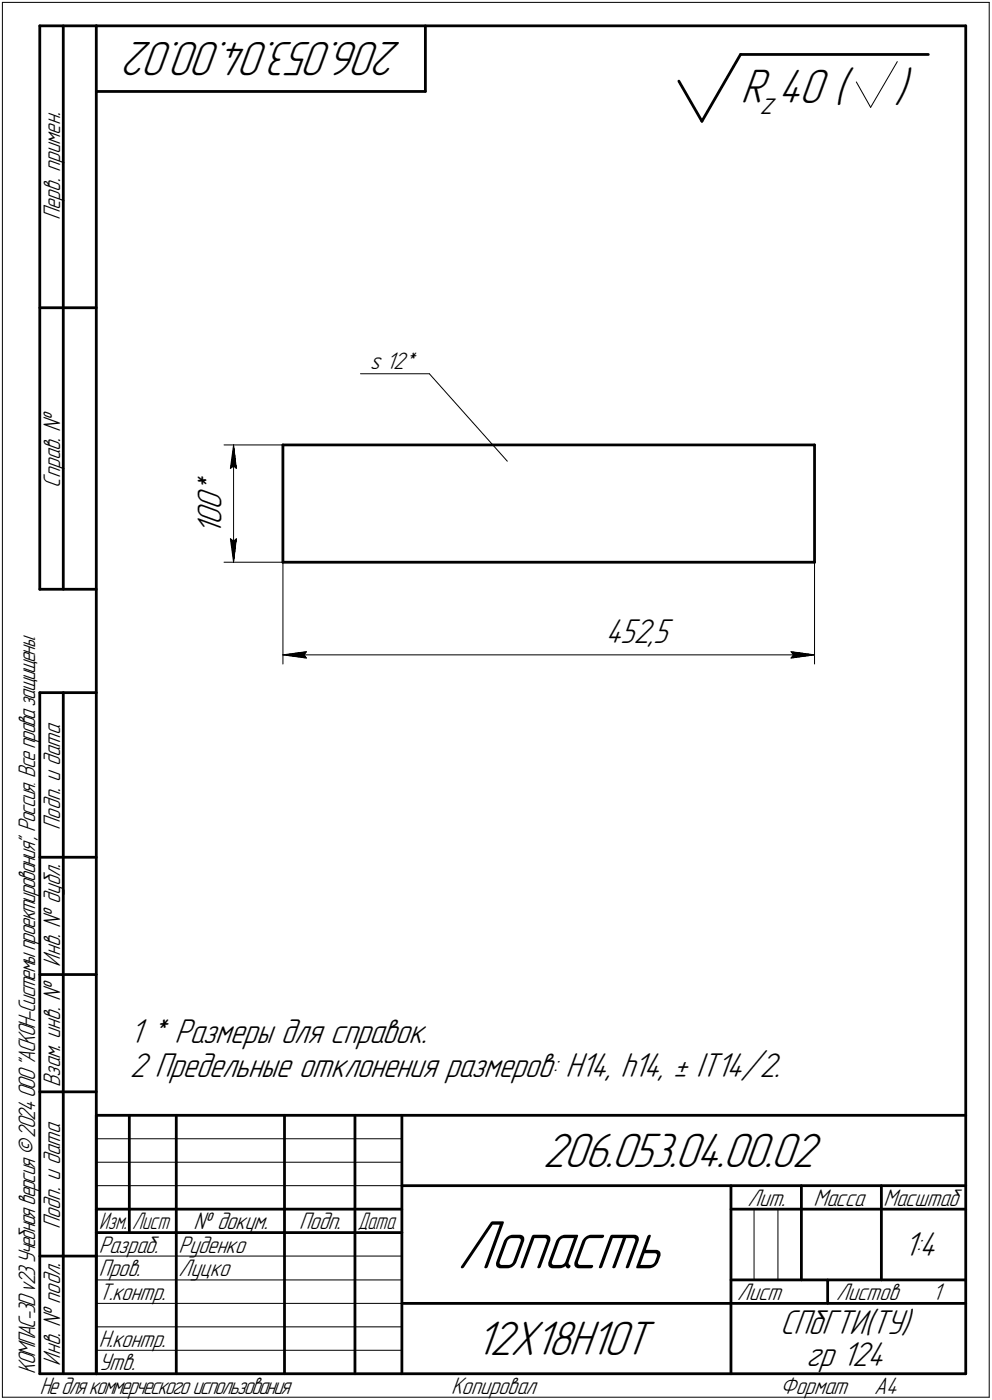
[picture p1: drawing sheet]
<svg xmlns="http://www.w3.org/2000/svg" width="211mm" height="298mm" viewBox="0 0 211 298" stroke-linecap="round" stroke-linejoin="round" font-family="sans-serif">
<g fill="none" stroke="#000" stroke-width=".59">
<path d="M8.5 5.5v120zM8.5 5.5h12zM13.5 5.5v120zM20.5 5.5v287zM20.5 5.5h185zM20.5 19.5h70zM90.5 5.5v14zM144.4 17.3l5 8.5zM157.6 11.6l-8.2 14.2zM157.6 11.6h39.9zM205.5 5.5v287zM8.5 65.5h12z"/>
<path d="M60.2 94.7h113.1zM60.2 94.7v25zM173.3 94.7v25zM60.2 119.7h113.1zM8.5 125.5h12zM8.5 147.5v145zM8.5 147.5h12zM13.5 147.5v145zM8.5 182.5h12zM8.5 207.5h12zM8.5 232.5h12zM20.5 237.5h185z"/>
<path d="M20.5 237.5v55zM27.5 237.5v25zM37.5 237.5v55zM60.5 237.5v55zM75.5 237.5v55zM85.5 237.5v55zM20.5 257.5h65zM85.5 252.5h120zM155.5 252.5v40zM155.5 257.5h15zM170.5 252.5v20zM170.5 257.5h35z"/>
<path d="M187.5 252.5v20zM8.5 267.5h12zM20.5 262.5h65zM85.5 277.5h70zM155.5 277.5h50zM155.5 272.5h50zM176.1 272.5v5zM8.5 292.5h12zM20.5 292.5h185z"/>
</g>
<g fill="none" stroke="#000" stroke-width=".21">
<path d="M.5 .5v297zM.5 .5h210zM182.2 17.4l3.1 5.5zM190.9 13.1l-5.6 9.8zM210.5 .5v297zM76.7 79.6h14.7zM91.4 79.6l16.5 18.6zM47.7 94.7h12.5zM49 99.7l.7-.5zM49.7 94.7l.6 5zM49.7 99.2l.6 .5zM49.7 94.7l-.7 5z"/>
<path d="M49.7 94.7v25zM47.7 119.7h12.5zM49 114.7l.7 5zM49 114.7l.7 .5zM49.7 115.2l.6-.5zM50.3 114.7l-.6 5zM60.2 119.7v21.7zM173.3 119.7v21.7zM60.2 139.4l5-.6zM60.2 139.4l5 .7zM60.2 139.4h113.1zM64.7 139.4l.5 .7z"/>
<path d="M65.2 138.8l-.5 .6zM168.3 138.8l.5 .6zM168.3 138.8l5 .6zM168.8 139.4l-.5 .7zM168.3 140.1l5-.7zM20.5 247.5h65zM20.5 252.5h65zM20.5 242.5h65zM160.4 257.5v15zM165.5 257.5v15zM20.5 267.5h65zM20.5 272.5h65z"/>
<path d="M20.5 277.5h65zM.5 297.5h210zM20.5 282.5h65zM20.5 287.5h65z"/>
</g>
<g fill="#fff" stroke="#fff" stroke-width=".21">
<path d="M27.6 216.6h63zM27.6 216.7h63zM27.6 216.7h63zM27.6 216.8h63zM27.6 216.9h63zM27.6 217h63zM27.6 217.1h63zM27.6 217.2h63zM27.6 217.3h63zM27.6 217.3h63zM27.6 217.4h63zM27.6 217.5h63zM27.6 217.6h63zM27.6 217.7h63zM27.6 217.8h63zM27.6 217.8h63zM27.6 217.9h63zM27.6 218h63zM27.6 218.1h63zM27.6 218.2h63zM27.6 218.3h63zM27.6 218.4h63zM27.6 218.4h63zM27.6 218.5h63zM27.6 218.6h63zM27.6 218.7h63zM27.6 218.8h63zM27.6 218.9h63zM27.6 218.9h63zM27.6 219h63zM27.6 219.1h63zM27.6 219.2h63zM27.6 219.3h63zM27.6 219.4h63zM27.6 219.5h63zM27.6 219.5h63zM27.6 219.6h63zM27.6 219.7h63zM27.6 219.8h63zM27.6 219.9h63zM27.6 220h63zM27.6 220h63zM27.6 220.1h63zM27.6 220.2h63zM27.6 220.3h63zM27.6 220.4h63zM27.6 220.5h63zM27.6 220.6h63zM27.6 220.6h63zM27.6 220.7h63zM27.6 220.8h63zM27.6 220.9h63zM27.6 221h63zM27.6 221.1h63zM27.6 221.1h63zM27.6 221.2h63zM27.6 221.3h63zM27.6 221.4h63zM27.6 221.5h63zM27.6 221.6h63zM27.6 221.7h63zM27.6 221.7h63zM27.6 221.8h63zM27.6 221.9h63zM27.6 222h63zM27.6 222.1h63zM27.6 222.2h63zM27.6 222.2h63zM27.6 222.3h63zM27.6 222.4h63zM27.6 222.5h63zM27.6 222.6h63zM27.6 222.7h63zM27.6 222.8h63zM27.6 222.8h63zM27.6 222.9h63zM27.6 223h63zM27.6 223.1h63zM27.6 223.2h63zM27.6 223.3h63zM27.6 223.4h63zM27.6 223.4h63zM27.6 223.5h63zM27.6 223.6h63z"/>
<path d="M27.6 223.7h138.1zM27.6 223.8h138.1zM27.6 223.9h138.1zM27.6 223.9h138.1zM27.6 224h138.1zM27.6 224.1h138.1zM27.6 224.2h138.1zM27.6 224.3h138.1zM27.6 224.4h138.1zM27.6 224.5h138.1zM27.6 224.5h138.1zM27.6 224.6h138.1zM27.6 224.7h138.1zM27.6 224.8h138.1zM27.6 224.9h138.1zM27.6 225h138.1zM27.6 225h138.1zM27.6 225.1h138.1zM27.6 225.2h138.1zM27.6 225.3h138.1zM27.6 225.4h138.1zM27.6 225.5h138.1zM27.6 225.6h138.1zM27.6 225.6h138.1zM27.6 225.7h138.1zM27.6 225.8h138.1zM27.6 225.9h138.1zM27.6 226h138.1zM27.6 226.1h138.1zM27.6 226.1h138.1zM27.6 226.2h138.1zM27.6 226.3h138.1zM27.6 226.4h138.1zM27.6 226.5h138.1zM27.6 226.6h138.1zM27.6 226.7h138.1zM27.6 226.7h138.1zM27.6 226.8h138.1zM27.6 226.9h138.1zM27.6 227h138.1zM27.6 227.1h138.1zM27.6 227.2h138.1zM27.6 227.2h138.1zM27.6 227.3h138.1zM27.6 227.4h138.1zM27.6 227.5h138.1zM27.6 227.6h138.1zM27.6 227.7h138.1zM27.6 227.8h138.1zM27.6 227.8h138.1zM27.6 227.9h138.1zM27.6 228h138.1zM27.6 228.1h138.1zM27.6 228.2h138.1zM27.6 228.3h138.1zM27.6 228.3h138.1zM27.6 228.4h138.1zM27.6 228.5h138.1zM27.6 228.6h138.1zM27.6 228.7h138.1zM27.6 228.8h138.1zM27.6 228.9h138.1zM27.6 228.9h138.1zM27.6 229h138.1zM27.6 229.1h138.1zM27.6 229.2h138.1zM27.6 229.3h138.1zM27.6 229.4h138.1zM27.6 229.4h138.1zM27.6 229.5h138.1zM27.6 229.6h138.1zM27.6 229.7h138.1zM27.6 229.8h138.1zM27.6 229.9h138.1zM27.6 230h138.1zM27.6 230h138.1zM27.6 230.1h138.1zM27.6 230.2h138.1zM27.6 230.3h138.1zM27.6 230.4h138.1zM27.6 230.5h138.1zM27.6 230.5h138.1zM27.6 230.6h138.1zM27.6 230.7h138.1zM27.6 230.8h138.1z"/>
<path d="M128.8 131.3h14.8zM128.8 131.4h14.8zM128.8 131.5h14.8zM128.8 131.6h14.8zM128.8 131.7h14.8zM128.8 131.7h14.8zM128.8 131.8h14.8zM128.8 131.9h14.8zM128.8 132h14.8zM128.8 132.1h14.8zM128.8 132.2h14.8zM128.8 132.2h14.8zM128.8 132.3h14.8zM128.8 132.4h14.8zM128.8 132.5h14.8zM128.8 132.6h14.8zM128.8 132.7h14.8zM128.8 132.8h14.8zM128.8 132.8h14.8zM128.8 132.9h14.8zM128.8 133h14.8zM128.8 133.1h14.8zM128.8 133.2h14.8zM128.8 133.3h14.8zM128.8 133.3h14.8zM128.8 133.4h14.8zM128.8 133.5h14.8zM128.8 133.6h14.8zM128.8 133.7h14.8zM128.8 133.8h14.8zM128.8 133.9h14.8zM128.8 133.9h14.8zM128.8 134h14.8zM128.8 134.1h14.8zM128.8 134.2h14.8zM128.8 134.3h14.8zM128.8 134.4h14.8zM128.8 134.5h14.8zM128.8 134.5h14.8zM128.8 134.6h14.8zM128.8 134.7h14.8zM128.8 134.8h14.8zM128.8 134.9h14.8zM128.8 135h14.8zM128.8 135h14.8zM128.8 135.1h14.8zM128.8 135.2h14.8zM128.8 135.3h14.8zM128.8 135.4h14.8zM128.8 135.5h14.8zM128.8 135.6h14.8zM128.8 135.6h14.8zM128.8 135.7h14.8zM128.8 135.8h14.8zM128.8 135.9h14.8zM128.8 136h14.8zM128.8 136.1h14.8zM128.8 136.1h14.8zM128.8 136.2h14.8zM128.8 136.3h14.8zM128.8 136.4h14.8zM128.8 136.5h14.8zM128.8 136.6h14.8zM128.8 136.7h14.8zM128.8 136.7h14.8zM128.8 136.8h14.8zM128.8 136.9h14.8zM128.8 137h14.8zM128.8 137.1h14.8zM128.8 137.2h14.8zM128.8 137.2h14.8zM128.8 137.3h14.8zM128.8 137.4h14.8zM128.8 137.5h14.8zM128.8 137.6h14.8zM128.8 137.7h14.8zM128.8 137.8h14.8zM128.8 137.8h14.8zM128.8 137.9h14.8zM128.8 138h14.8zM128.8 138.1h14.8zM128.8 138.2h14.8zM128.8 138.3h14.8zM128.8 138.3h14.8z"/>
<path d="M65.1 138.3h.6zM64.5 138.3h1.2zM63.8 138.4h1.9zM63.2 138.5h2.5zM62.7 138.6h3zM62 138.7h3.7zM61.8 138.8h3.9zM61.6 138.9h4.1zM61.4 138.9h4.3zM61.2 139h4.5zM61 139.1h4.7zM60.8 139.2h4.9zM60.6 139.3h5.1zM60.5 139.4h5.2zM60.2 139.4h5.5zM60.5 139.5h5.2zM60.7 139.6h5zM60.9 139.7h4.8zM61.1 139.8h4.6zM61.4 139.9h4.3zM61.6 140h4.1zM61.8 140h3.9zM62 140.1h3.7zM62.7 140.2h3zM63.2 140.3h2.5zM63.8 140.4h1.9zM64.5 140.5h1.2zM65.1 140.5h.6z"/>
<path d="M167.8 138.3h.7zM167.8 138.3h1.3zM167.8 138.4h1.9zM167.8 138.5h2.5zM167.8 138.6h3.1zM167.8 138.7h3.7zM167.8 138.8h4zM167.8 138.9h4.2zM167.8 138.9h4.3zM167.8 139h4.6zM167.8 139.1h4.8zM167.8 139.2h4.9zM167.8 139.3h5.2zM167.8 139.4h5.3zM167.8 139.4h5.5zM167.8 139.5h5.3zM167.8 139.6h5.1zM167.8 139.7h4.9zM167.8 139.8h4.7zM167.8 139.9h4.4zM167.8 140h4.2zM167.8 140h4zM167.8 140.1h3.7zM167.8 140.2h3.1zM167.8 140.3h2.5zM167.8 140.4h1.9zM167.8 140.5h1.3zM167.8 140.5h.7z"/>
<path d="M41.5 100.5h7.2zM41.5 100.6h7.2zM41.5 100.7h7.2zM41.5 100.8h7.2zM41.5 100.8h7.2zM41.5 100.9h7.2zM41.5 101h7.2zM41.5 101.1h7.2zM41.5 101.2h7.2zM41.5 101.3h7.2zM41.5 101.3h7.2zM41.5 101.4h7.2zM41.5 101.5h7.2zM41.5 101.6h7.2zM41.5 101.7h7.2zM41.5 101.8h7.2zM41.5 101.9h7.2zM41.5 101.9h7.2zM41.5 102h7.2zM41.5 102.1h7.2zM41.5 102.2h7.2zM41.5 102.3h7.2zM41.5 102.4h7.2zM41.5 102.4h7.2zM41.5 102.5h7.2zM41.5 102.6h7.2zM41.5 102.7h7.2zM41.5 102.8h7.2zM41.5 102.9h7.2zM41.5 103h7.2zM41.5 103h7.2zM41.5 103.1h7.2zM41.5 103.2h7.2zM41.5 103.3h7.2zM41.5 103.4h7.2zM41.5 103.5h7.2zM41.5 103.5h7.2zM41.5 103.6h7.2zM41.5 103.7h7.2zM41.5 103.8h7.2zM41.5 103.9h7.2zM41.5 104h7.2zM41.5 104.1h7.2zM41.5 104.1h7.2zM41.5 104.2h7.2zM41.5 104.3h7.2zM41.5 104.4h7.2zM41.5 104.5h7.2zM41.5 104.6h7.2zM41.5 104.6h7.2zM41.5 104.7h7.2zM41.5 104.8h7.2zM41.5 104.9h7.2zM41.5 105h7.2zM41.5 105.1h7.2zM41.5 105.2h7.2zM41.5 105.2h7.2zM41.5 105.3h7.2zM41.5 105.4h7.2zM41.5 105.5h7.2zM41.5 105.6h7.2zM41.5 105.7h7.2zM41.5 105.7h7.2zM41.5 105.8h7.2zM41.5 105.9h7.2zM41.5 106h7.2zM41.5 106.1h7.2zM41.5 106.2h7.2zM41.5 106.3h7.2zM41.5 106.3h7.2zM41.5 106.4h7.2zM41.5 106.5h7.2zM41.5 106.6h7.2zM41.5 106.7h7.2zM41.5 106.8h7.2zM41.5 106.8h7.2zM41.5 106.9h7.2zM41.5 107h7.2zM41.5 107.1h7.2zM41.5 107.2h7.2zM41.5 107.3h7.2zM41.5 107.4h7.2zM41.5 107.4h7.2zM41.5 107.5h7.2zM41.5 107.6h7.2zM41.5 107.7h7.2zM41.5 107.8h7.2zM41.5 107.9h7.2zM41.5 107.9h7.2zM41.5 108h7.2zM41.5 108.1h7.2zM41.5 108.2h7.2zM41.5 108.3h7.2zM41.5 108.4h7.2zM41.5 108.5h7.2zM41.5 108.5h7.2zM41.5 108.6h7.2zM41.5 108.7h7.2zM41.5 108.8h7.2zM41.5 108.9h7.2zM41.5 109h7.2zM41.5 109.1h7.2zM41.5 109.1h7.2zM41.5 109.2h7.2zM41.5 109.3h7.2zM41.5 109.4h7.2zM41.5 109.5h7.2zM41.5 109.6h7.2zM41.5 109.6h7.2zM41.5 109.7h7.2zM41.5 109.8h7.2zM41.5 109.9h7.2zM41.5 110h7.2zM41.5 110.1h7.2zM41.5 110.2h7.2zM41.5 110.2h7.2zM41.5 110.3h7.2zM41.5 110.4h7.2zM41.5 110.5h7.2zM41.5 110.6h7.2zM41.5 110.7h7.2zM41.5 110.7h7.2zM41.5 110.8h7.2zM41.5 110.9h7.2zM41.5 111h7.2zM41.5 111.1h7.2zM41.5 111.2h7.2zM41.5 111.3h7.2zM41.5 111.3h7.2zM41.5 111.4h7.2zM41.5 111.5h7.2zM41.5 111.6h7.2zM41.5 111.7h7.2zM41.5 111.8h7.2zM41.5 111.8h7.2zM41.5 111.9h7.2zM41.5 112h7.2zM41.5 112.1h7.2zM41.5 112.2h7.2zM41.5 112.3h7.2zM41.5 112.4h7.2zM41.5 112.4h7.2zM41.5 112.5h7.2zM41.5 112.6h7.2zM41.5 112.7h7.2zM41.5 112.8h7.2zM41.5 112.9h7.2zM41.5 112.9h7.2zM41.5 113h7.2zM41.5 113.1h7.2zM41.5 113.2h7.2zM41.5 113.3h7.2zM41.5 113.4h7.2zM41.5 113.5h7.2zM41.5 113.5h7.2zM41.5 113.6h7.2zM41.5 113.7h7.2zM41.5 113.8h7.2zM41.5 113.9h7.2z"/>
<path d="M49.6 95h.3zM49.6 95.1h.3zM49.5 95.2h.4zM49.5 95.2h.5zM49.4 95.3h.6zM49.4 95.4h.6zM49.4 95.5h.6zM49.4 95.6h.6zM49.4 95.7h.7zM49.3 95.8h.8zM49.3 95.8h.8zM49.2 95.9h1zM49.2 96h1zM49.2 96.1h1.1zM49.1 96.2h1.2zM49.1 96.3h1.2zM49 96.4h1.4zM49 96.4h1.4zM48.9 96.5h1.5zM48.9 96.6h1.6zM48.9 96.7h1.6zM48.9 96.8h1.6zM48.9 96.9h1.6zM48.9 96.9h1.6zM48.9 97h1.6zM48.9 97.1h1.6zM48.9 97.2h1.6zM48.9 97.3h1.6zM48.9 97.4h1.6zM48.9 97.5h1.6zM48.9 97.5h1.6zM48.9 97.6h1.6zM48.9 97.7h1.6zM48.8 97.8h1.8zM48.8 97.9h1.8zM48.8 98h1.8zM48.8 98h1.8zM48.8 98.1h1.8zM48.8 98.2h1.8zM48.8 98.3h1.8zM48.7 98.4h1.9zM48.7 98.5h2zM48.7 98.6h2zM48.7 98.6h2zM48.7 98.7h2zM48.7 98.8h2zM48.7 98.9h2zM48.7 99h2zM48.6 99.1h2.2zM48.6 99.1h2.2zM48.6 99.2h2.2zM48.6 99.3h2.2zM48.6 99.4h2.2zM48.6 99.5h2.2zM48.6 99.6h2.2zM48.5 99.7h2.4zM48.5 99.7h2.4zM48.5 99.8h2.4zM48.5 99.9h2.4zM48.5 100h2.4zM48.5 100.1h2.4zM48.5 100.2h2.4z"/>
<path d="M48.4 114.2h2.5zM48.5 114.3h2.4zM48.5 114.4h2.4zM48.5 114.5h2.4zM48.5 114.6h2.4zM48.5 114.6h2.4zM48.5 114.7h2.4zM48.5 114.8h2.4zM48.6 114.9h2.2zM48.6 115h2.2zM48.6 115.1h2.2zM48.6 115.1h2.2zM48.6 115.2h2.2zM48.6 115.3h2.2zM48.6 115.4h2.2zM48.7 115.5h2zM48.7 115.6h2zM48.7 115.7h2zM48.7 115.7h2zM48.7 115.8h2zM48.7 115.9h2zM48.7 116h2zM48.7 116.1h1.9zM48.8 116.2h1.8zM48.8 116.2h1.8zM48.8 116.3h1.8zM48.8 116.4h1.8zM48.8 116.5h1.8zM48.8 116.6h1.8zM48.8 116.7h1.8zM48.9 116.8h1.6zM48.9 116.8h1.6zM48.9 116.9h1.6zM48.9 117h1.6zM48.9 117.1h1.6zM48.9 117.2h1.6zM48.9 117.3h1.6zM48.9 117.3h1.6zM48.9 117.4h1.6zM48.9 117.5h1.6zM48.9 117.6h1.6zM48.9 117.7h1.6zM48.9 117.8h1.6zM48.9 117.9h1.6zM48.9 117.9h1.5zM49 118h1.4zM49 118.1h1.4zM49.1 118.2h1.2zM49.1 118.3h1.2zM49.2 118.4h1.1zM49.2 118.4h1zM49.2 118.5h1zM49.3 118.6h.8zM49.3 118.7h.8zM49.4 118.8h.7zM49.4 118.9h.6zM49.4 119h.6zM49.4 119h.6zM49.4 119.1h.6zM49.5 119.2h.5zM49.5 119.3h.4zM49.6 119.4h.3zM49.6 119.5h.3z"/>
<path d="M78.7 74.6h10.6zM78.7 74.7h10.6zM78.7 74.8h10.6zM78.7 74.8h10.6zM78.7 74.9h10.6zM78.7 75h10.6zM78.7 75.1h10.6zM78.7 75.2h10.6zM78.7 75.3h10.6zM78.7 75.4h10.6zM78.7 75.4h10.6zM78.7 75.5h10.6zM78.7 75.6h10.6zM78.7 75.7h10.6zM78.7 75.8h10.6zM78.7 75.9h10.6zM78.7 75.9h10.6zM78.7 76h10.6zM78.7 76.1h10.6zM78.7 76.2h10.6zM78.7 76.3h10.6zM78.7 76.4h10.6zM78.7 76.5h10.6zM78.7 76.5h10.6zM78.7 76.6h10.6zM78.7 76.7h10.6zM78.7 76.8h10.6zM78.7 76.9h10.6zM78.7 77h10.6zM78.7 77h10.6zM78.7 77.1h10.6zM78.7 77.2h10.6zM78.7 77.3h10.6zM78.7 77.4h10.6zM78.7 77.5h10.6zM78.7 77.6h10.6zM78.7 77.6h10.6zM78.7 77.7h10.6zM78.7 77.8h10.6zM78.7 77.9h10.6zM78.7 78h10.6zM78.7 78.1h10.6zM78.7 78.1h10.6zM78.7 78.2h10.6zM78.7 78.3h10.6zM78.7 78.4h10.6zM78.7 78.5h10.6zM78.7 78.6h10.6zM78.7 78.7h10.6zM78.7 78.7h10.6zM78.7 78.8h10.6zM78.7 78.9h10.6zM78.7 79h10.6zM78.7 79.1h10.6zM78.7 79.2h10.6zM78.7 79.2h10.6zM78.7 79.3h10.6zM78.7 79.4h10.6zM78.7 79.5h10.6z"/>
</g>
<g fill="#000" stroke="#000" stroke-width=".21">
<path d="M49.5 96h.2zM49.5 96.1h.2zM49.5 96.2h.2zM49.5 96.3h.2zM49.5 96.4h.2zM49.5 96.4h.2zM49.5 96.5h.2zM49.5 96.6h.2zM49.4 96.7h.3zM49.4 96.8h.3zM49.4 96.9h.3zM49.4 96.9h.3zM49.4 97h.3zM49.4 97.1h.3zM49.4 97.2h.3zM49.4 97.3h.3zM49.4 97.4h.3zM49.4 97.5h.3zM49.4 97.5h.3zM49.4 97.6h.3zM49.4 97.7h.3zM49.4 97.8h.3zM49.3 97.9h.4zM49.3 98h.4zM49.3 98h.4zM49.3 98.1h.4zM49.3 98.2h.4zM49.3 98.3h.4zM49.3 98.4h.4zM49.3 98.5h.4zM49.2 98.6h.5zM49.2 98.6h.5zM49.2 98.7h.5zM49.2 98.8h.5zM49.2 98.9h.5zM49.2 99h.5zM49.2 99.1h.5zM49.1 99.1h.6zM49.1 99.2h.6zM49.1 99.3h.5zM49.1 99.4h.4zM49.1 99.5h.3zM49.1 99.6h.2z"/>
<path d="M49.7 95.5h.2zM49.7 95.6h.2zM49.7 95.7h.2zM49.7 95.8h.2zM49.7 95.8h.2zM49.7 95.9h.2zM49.7 96h.2zM49.7 96.1h.2zM49.7 96.2h.3zM49.7 96.3h.3zM49.7 96.4h.3zM49.7 96.4h.3zM49.7 96.5h.3zM49.7 96.6h.3zM49.7 96.7h.3zM49.7 96.8h.3zM49.7 96.9h.3zM49.7 96.9h.3zM49.7 97h.3zM49.7 97.1h.3zM49.7 97.2h.3zM49.7 97.3h.3zM49.7 97.4h.3zM49.7 97.5h.3zM49.7 97.5h.3zM49.7 97.6h.4zM49.7 97.7h.4zM49.7 97.8h.4zM49.7 97.9h.4zM49.7 98h.4zM49.7 98h.4zM49.7 98.1h.4zM49.7 98.2h.4zM49.7 98.3h.4zM49.7 98.4h.5zM49.7 98.5h.5zM49.7 98.6h.5zM49.7 98.6h.5zM49.7 98.7h.5zM49.7 98.8h.5zM49.7 98.9h.5zM49.7 99h.5zM49.7 99.1h.6zM49.7 99.1h.6zM49.7 99.2h.6zM49.9 99.3h.4zM50 99.4h.3zM50 99.5h.3zM50.1 99.6h.2z"/>
<path d="M49.1 114.9h.2zM49.1 115h.3zM49.1 115.1h.4zM49.1 115.1h.5zM49.1 115.2h.6zM49.1 115.3h.6zM49.2 115.4h.5zM49.2 115.5h.5zM49.2 115.6h.5zM49.2 115.7h.5zM49.2 115.7h.5zM49.2 115.8h.5zM49.2 115.9h.5zM49.3 116h.4zM49.3 116.1h.4zM49.3 116.2h.4zM49.3 116.2h.4zM49.3 116.3h.4zM49.3 116.4h.4zM49.3 116.5h.4zM49.3 116.6h.4zM49.4 116.7h.3zM49.4 116.8h.3zM49.4 116.8h.3zM49.4 116.9h.3zM49.4 117h.3zM49.4 117.1h.3zM49.4 117.2h.3zM49.4 117.3h.3zM49.4 117.3h.3zM49.4 117.4h.3zM49.4 117.5h.3zM49.4 117.6h.3zM49.4 117.7h.3zM49.4 117.8h.3zM49.5 117.9h.2zM49.5 117.9h.2zM49.5 118h.2zM49.5 118.1h.2zM49.5 118.2h.2zM49.5 118.3h.2zM49.5 118.4h.2zM49.5 118.4h.2z"/>
<path d="M50.1 114.9h.2zM50 115h.3zM50 115.1h.3zM49.9 115.1h.4zM49.7 115.2h.6zM49.7 115.3h.6zM49.7 115.4h.6zM49.7 115.5h.5zM49.7 115.6h.5zM49.7 115.7h.5zM49.7 115.7h.5zM49.7 115.8h.5zM49.7 115.9h.5zM49.7 116h.5zM49.7 116.1h.5zM49.7 116.2h.4zM49.7 116.2h.4zM49.7 116.3h.4zM49.7 116.4h.4zM49.7 116.5h.4zM49.7 116.6h.4zM49.7 116.7h.4zM49.7 116.8h.4zM49.7 116.8h.4zM49.7 116.9h.3zM49.7 117h.3zM49.7 117.1h.3zM49.7 117.2h.3zM49.7 117.3h.3zM49.7 117.3h.3zM49.7 117.4h.3zM49.7 117.5h.3zM49.7 117.6h.3zM49.7 117.7h.3zM49.7 117.8h.3zM49.7 117.9h.3zM49.7 117.9h.3zM49.7 118h.3zM49.7 118.1h.3zM49.7 118.2h.3zM49.7 118.3h.3zM49.7 118.4h.2zM49.7 118.4h.2zM49.7 118.5h.2zM49.7 118.6h.2zM49.7 118.7h.2zM49.7 118.8h.2zM49.7 118.9h.2zM49.7 119h.2z"/>
<path d="M60.2 139.4h4.5zM60.9 139.5h3.9zM61.5 139.6h3.4zM62.1 139.7h2.8zM62.7 139.8h2.2zM63.3 139.9h1.7zM64 140h1.1zM64.6 140h.6z"/>
<path d="M64.6 138.9h.6zM64 138.9h1.1zM63.3 139h1.7zM62.7 139.1h2.2zM62.1 139.2h2.8zM61.5 139.3h3.4zM60.9 139.4h3.9z"/>
<path d="M168.4 138.9h.6zM168.5 138.9h1.1zM168.6 139h1.7zM168.6 139.1h2.3zM168.7 139.2h2.7zM168.7 139.3h3.4zM168.8 139.4h3.9z"/>
<path d="M168.8 139.4h4.5zM168.8 139.5h3.9zM168.7 139.6h3.4zM168.7 139.7h2.7zM168.6 139.8h2.3zM168.6 139.9h1.7zM168.5 140h1.1zM168.4 140h.6z"/>
</g>
<text font-size="15.6" x="97.2" y="270.1">Лопасть</text>
<g font-size="10.9">
<text x="85.5" y="9" transform="rotate(-180 85.5 9)">206.053.04.00.02</text>
<text x="157.6" y="21.9">R 40 (</text>
<text x="190.3" y="21.9">)</text>
<text x="115.5" y="248.5">206.053.04.00.02</text>
<text x="101.2" y="288.5">12Х18Н10Т</text>
</g>
<g font-size="7.8">
<text x="47.1" y="105.5" transform="rotate(-90 47.1 105.5)">*</text>
<text x="47.1" y="113.9" transform="rotate(-90 47.1 113.9)">1</text>
<text x="47.1" y="111.8" transform="rotate(-90 47.1 111.8)">0</text>
<text x="47.1" y="108.7" transform="rotate(-90 47.1 108.7)">0</text>
<text x="128.8" y="136.9">452,5</text>
<text x="27.6" y="222.2">1 * Размеры для справок.</text>
<text x="27.6" y="229.3">2 Предельные отклонения размеров: Н14, h14, ± IT14/2.</text>
<text x="192.4" y="267.5">1:4</text>
<text x="166" y="284.1">СПбГТИ(ТУ)</text>
<text x="171.5" y="291">гр 124</text>
</g>
<text font-size="7.3" x="161.6" y="24.4">z</text>
<g font-size="5.4">
<text x="12.8" y="46.9" transform="rotate(-90 12.8 46.9)">Перв. примен.</text>
<text x="78.7" y="78.5">s 12*</text>
<text x="12.8" y="103.8" transform="rotate(-90 12.8 103.8)">Справ. !</text>
<text x="12.8" y="176.7" transform="rotate(-90 12.8 176.7)">Подп. и дата</text>
<text x="12.8" y="205.8" transform="rotate(-90 12.8 205.8)">Инв. ! дубл.</text>
<text x="12.8" y="231.6" transform="rotate(-90 12.8 231.6)">Взам. инв. !</text>
<text x="159.1" y="256.8">Лит.</text>
<text x="173.1" y="256.8">Масса</text>
<text x="188" y="256.8">Масштаб</text>
<text x="12.8" y="261.7" transform="rotate(-90 12.8 261.7)">Подп. и дата</text>
<text x="41.2" y="261.8">! докум.</text>
<text x="63.6" y="261.8">Подп.</text>
<text x="21" y="266.8">Разраб.</text>
<text x="38" y="266.8">Руденко</text>
<text x="21" y="271.8">Пров.</text>
<text x="38" y="271.8">Луцко</text>
<text x="21" y="276.8">Т.контр.</text>
<text x="156.9" y="276.8">Лист</text>
<text x="177.9" y="276.8">Листов</text>
<text x="198.4" y="276.8">1</text>
<text x="21" y="286.8">Н.контр.</text>
<text x="7.5" y="292.5" transform="rotate(-90 7.5 292.5)">КОМПАС-3Dv23Учебнаяверсия©2024ООО&quot;АСКОН-Системыпроектирования&quot;, Россия. Всеправазащищены.</text>
<text x="12.8" y="290.8" transform="rotate(-90 12.8 290.8)">Инв. ! подл.</text>
<text x="21" y="291.8">Утв.</text>
<text x="8.5" y="296.7">Недлякоммерческогоиспользования</text>
<text x="96" y="296.8">Копировал</text>
<text x="166" y="296.8">Формат</text>
<text x="186" y="296.8">A4</text>
</g>
<g font-size="5.3">
<text x="21.1" y="261.8">Изм.</text>
<text x="28.1" y="261.8">Лист</text>
<text x="76.1" y="261.8">Дата</text>
</g>
</svg>
